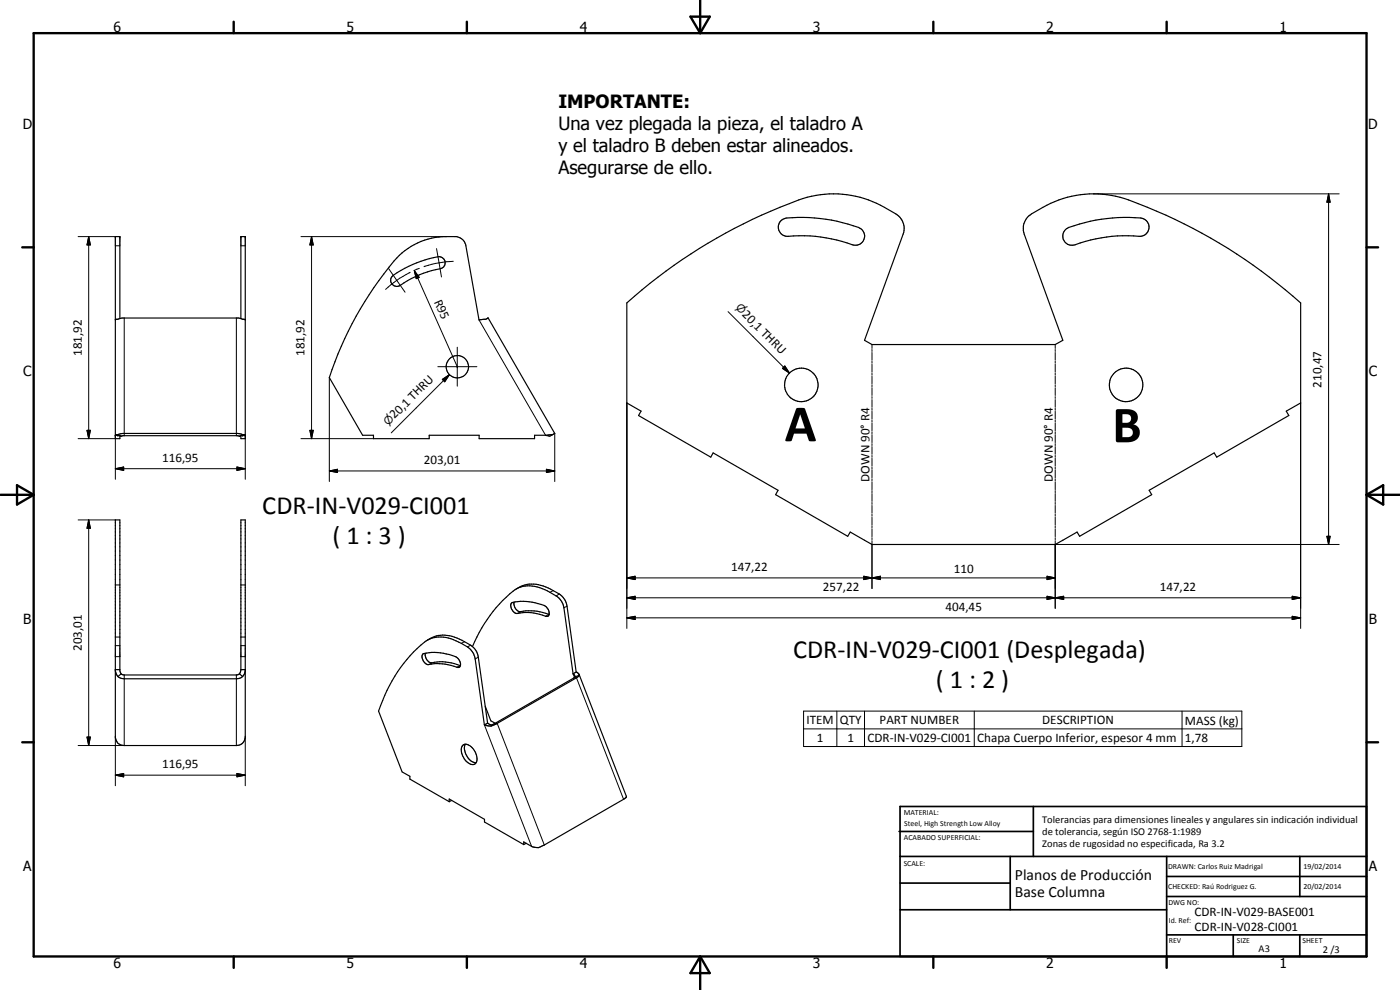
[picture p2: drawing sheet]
<svg xmlns="http://www.w3.org/2000/svg" width="420mm" height="297mm" viewBox="0 0 420 297" stroke-linecap="round" stroke-linejoin="round" font-family="sans-serif">
<g fill="none" stroke="#000" stroke-width=".35">
<path d="M119.8 76.6a20.9 20.9 0 0 1 13-5.6h4.2a3.4 3.4 0 0 1 2.8 2.7l4 22.3 2-.2 .7-.4 20 34.6-.7 .4-1.8 .2h-3.6v1h-16.6v-1h-15v1h-16.7v-1h-3.3l-10-17.3a103.5 103.5 0 0 1 21-36.7zM234.3 66.3l1.1-.7a46.9 46.9 0 0 1 22.9 3 2.76 2.76 0 0 1 .9 3.5 2.76 2.76 0 0 1-3.4 1.3 46.4 46.4 0 0 0-20-2.5 2.75 2.75 0 0 1-1.5-4.6zM319.8 68.9l.3-.3a46.7 46.7 0 0 1 23-3 2.75 2.75 0 0 1 1.6 3.2 2.75 2.75 0 0 1-2.9 2.1 48.3 48.3 0 0 0-19.9 2.7 2.76 2.76 0 0 1-2.7-1.6 2.76 2.76 0 0 1 .6-3.1zM36 95.6v-24.6h-1.4v60.6h1.4v-.9M36 95.6l.6-.2h35l.7 .2M36 95.6l-1.4 .3M72.3 95.6v-24.6h1.3v60.6h-1.3v-.9M72.3 95.6l1.3 .3M117.8 82.8a31.8 31.8 0 0 1 14.3-5.8 1.82 1.82 0 0 1 1.5 1.8 1.82 1.82 0 0 1-1.5 1.8 32.3 32.3 0 0 0-12.5 5.3 1.82 1.82 0 0 1-2.1-.9 1.82 1.82 0 0 1 .3-2.2zM188.1 90.9a157.8 157.8 0 0 1 54.2-31.7 32.1 32.1 0 0 1 27.4 5.6 5 5 0 0 1 1.3 5.4l-11.6 31.9 2.3 1.3h55l2.3-1.3-11.6-31.9a5.2 5.2 0 0 1 2.2-6 32 32 0 0 1 27.8-4.6 159.7 159.7 0 0 1 52.9 31.3v30l-4.3 2.5 .8 1.3-21.6 12.5-.8-1.3-19.5 11.2 .7 1.3-21.6 12.5-.8-1.3-6.5 3.8h-55l-6.5-3.8-.8 1.3-21.6-12.5 .7-1.3-19.5-11.2-.7 1.3-21.7-12.5 .8-1.3-4.3-2.5zM35.4 130.4l-.8 .2h.9M35.4 130.4l1.5-.4h34.4l1.5 .4"/>
<path d="M35.4 130.4l1 .5M35.5 130.6h.1M35.5 130.6l.5 .1M36 130.7l.4 .2M72.8 130.4l.8 .2-1.3 .1M72.8 130.4l-.9 .5-.7-.2h-34.2l-.6 .2M165.8 130.4l-.8 .5-1.3-.3M154.9 176.7a9.7 9.7 0 0 1 10.4 .1l2.5 1.4a5.4 5.4 0 0 1 2.4 3.7l2.7 19.7M126.9 196.3a14.5 14.5 0 0 1 10.5 1.2 2.21 2.21 0 0 1 .5 2.7l-.3 .1a17.3 17.3 0 0 0-9.3-.9 2.4 2.4 0 0 1-1.4-3.1zM127.7 196a2.23 2.23 0 0 0 2.7 2.7 16.5 16.5 0 0 1 7.8 1M128.3 192.1a9.6 9.6 0 0 1 10.3 0l2.7 1.5a5.2 5.2 0 0 1 2.2 3.5l2.8 19.9M141.8 194a40.1 40.1 0 0 1 13.3-17.4 10 10 0 0 1 9.9 1.1l1.9 1.1a4.9 4.9 0 0 1 2.3 3.6l2.8 19.8"/>
<path d="M153.5 180.9a14.8 14.8 0 0 1 10.5 1.2 1.95 1.95 0 0 1 .4 2.8l-.4 .1a15.6 15.6 0 0 0-9.1-.9 2.55 2.55 0 0 1-1.4-3.2zM154.3 180.6a2.23 2.23 0 0 0 2.7 2.8 14.5 14.5 0 0 1 7.8 1M34.6 201.2l.8 1.8M34.6 200.9h1.4M35.4 203l.9 .5 1 .2h33.6l1.1-.2 .8-.5M36.4 202.2l.9 .3h33.6l1-.3M36.4 202.2l-1 .8M71.9 202.2l.9 .8M72.3 200.9v-44.9h1.3v65.2a2.66 2.66 0 0 1-2.7 2.5h-33.6a2.47 2.47 0 0 1-2.7-2.5v-65.2h1.4v45.3l.4 .9M72.3 200.9l-.4 1.3M72.3 200.9h1.3M73.6 201.2l-.3 1.1-.5 .7"/>
<path d="M145.4 217.5l-2.8-19.8a5.3 5.3 0 0 0-2.3-3.6 14.4 14.4 0 0 0-8.7-3 8.8 8.8 0 0 0-6.4 3.5 44.7 44.7 0 0 0-11.6 18.8l7.1 18.2 2.3 1.3v.9l11.8 6.7M145.4 217.5l2 .3M145.6 211.9l1.7 4.4 1.3 .7M146.3 217l-.9 .5M146.3 217l1.2 .6M147.5 217.6l-.1 .2M172 202.2l.6 .9M172.6 203.1l-25.1 14.5M172.9 201.6l.8 .6 .2 .4M172.9 201.6l-.9 .6M173.8 202.4l14.1 36.4a.9 .9 0 0 1-.8 1l-24 13.9a3.6 3.6 0 0 1-3.6 .3l-2.3-1.4v.8M173.9 202.6l-.9 .8-24 13.8-1.6 .6"/>
<path d="M173.9 202.6l-1.3 .5M138.8 223.8a2.07 2.07 0 0 1 3 .7 3.6 3.6 0 0 1 .7 4.7 3.1 3.1 0 0 1-3.6-2.3l-.5-1.9zM139.6 223.3a4.4 4.4 0 0 0 3.3 5.6M134.8 240.5v-.8l10.6 6.1v.8l11.8 6.8M135.5 240.2l-.7 .3M157.9 253l-.7 .4"/>
<circle cx="137.3" cy="110" r="3.4"/>
<circle cx="240.5" cy="115.5" r="5"/>
<circle cx="338" cy="115.5" r="5"/>
</g>
<g fill="none" stroke="#000" stroke-width=".3">
<path d="M328.2 58.2h73.7M398.7 58.2l.5 2.5h-1zM398.7 58.2v105.2M23.4 71h11.2M26.6 71l.5 2.5h-1zM26.6 71v60.6M34.6 73.7h1.4M72.3 73.7h1.3M90.3 71h43.6M93.5 71l.5 2.5h-1zM93.5 71v60.6M131 74.6l1.5 8.5"/>
<path d="M136 78.4l-5.3 .6-3.5 1M37.3 95.4v35.3M70.9 95.4v35.3M116.6 80.6l2.5 3.5M119.1 84.1l2.5 3.6M119.1 84.1l-3.4 2.7M123.1 81.7l-4 2.4M124.3 81.2l1.5 2-.9 .4zM124.3 81.2l12.9 28.8M125.8 80.5l-1.4 .6M143.8 96l19.9 34.6M218.5 93.5l18.4 18.4"/>
<path d="M98.8 113.3v31.2M131.4 110h11.7M132.7 113.8l2.2-1.4-1.4 2.2zM134.9 112.4l-17.5 17.5M137.2 110h.1M137.2 104.2v11.7M234.8 110.5l.7-.7 1.4 2.1zM235.5 109.8l1.4 2.1-2.1-1.4zM261.7 103.4v1.2M261.7 104.9v.6M261.7 105.7v2.4M261.7 108.4v.6"/>
<path d="M261.7 109.3v2.3M261.7 111.9v.6M261.7 112.8v2.3M261.7 115.4v.6M261.7 116.3v2.4M261.7 119v.5M261.7 119.9v2.3M316.7 103.4v1.2M316.7 104.9v.6M316.7 105.7v2.4M316.7 108.4v.6M316.7 109.3v2.3"/>
<path d="M316.7 111.9v.6M316.7 112.8v2.3M316.7 115.4v.6M316.7 116.3v2.4M316.7 119v.5M316.7 119.9v2.3M23.4 131.6h11.2M26.1 129.1h1l-.5 2.5zM34.6 130.6v13.2M73.6 130.6v13.2M90.3 131.6h21.8M93 129.1h1l-.5 2.5z"/>
<path d="M166.5 130v14.5M188.1 120.9v67.7M261.7 122.5v.6M261.7 123.4v2.3M261.7 126v.6M261.7 126.9v2.4M261.7 129.6v.6M261.7 130.4v2.4M261.7 133.1v.6M261.7 134v2.3M261.7 136.7v.5M261.7 137.5v2.4"/>
<path d="M316.7 122.5v.6M316.7 123.4v2.3M316.7 126v.6M316.7 126.9v2.4M316.7 129.6v.6M316.7 130.4v2.4M316.7 133.1v.6M316.7 134v2.3M316.7 136.7v.5M316.7 137.5v2.4M390.3 120.9v67.7M23.4 156h11.2"/>
<path d="M26.6 156l.5 2.5h-1zM26.6 156v67.7M34.6 140.6l2.5-.5v1zM34.6 140.6h39M71.1 140.1l2.5 .5-2.5 .5zM98.8 141.3l2.5-.5v1zM98.8 141.3h67.7M164 140.8l2.5 .5-2.5 .5zM261.7 140.2v.6M261.7 141v2.4M261.7 143.7v.6M261.7 144.6v2.3"/>
<path d="M261.7 147.2v.6M261.7 148.1v2.4M261.7 150.7v.6M261.7 151.6v2.4M261.7 154.3v.6M261.7 155.2v2.3M261.7 157.8v.6M261.7 158.7v2.3M316.7 140.2v.6M316.7 141v2.4M316.7 143.7v.6M316.7 144.6v2.3"/>
<path d="M316.7 147.2v.6M316.7 148.1v2.4M316.7 150.7v.6M316.7 151.6v2.4M316.7 154.3v.6M316.7 155.2v2.3M316.7 157.8v.6M316.7 158.7v2.3M34.6 175.5h1.4M72.3 175.5h1.3M166 177.2l-1 .5M167.8 178.2l-.9 .6"/>
<path d="M188.1 173.4l2.5-.5v1zM188.1 179.4l2.5-.5v1zM188.1 173.4h128.6M188.1 179.4h202.2M259.2 172.9l2.5 .5-2.5 .5zM261.7 173.4l2.5-.5v1zM261.7 161.3v.6M261.7 162.2v14.4M314.2 178.9l2.5 .5-2.5 .5zM314.2 172.9l2.5 .5-2.5 .5zM316.7 179.4l2.5-.5v1zM316.7 161.3v.6"/>
<path d="M316.7 162.2v20.3M316.7 163.4h85.2M387.8 178.9l2.5 .5-2.5 .5zM398.2 160.9h1l-.5 2.5zM34.6 191.1h1.4M34.6 193.7h1.4M34.6 197h1.4M72.3 191.1h1.3M72.3 193.7h1.3M72.3 197h1.3M129.6 198.9l-.9 .5M138.1 199.7l-1 .5"/>
<path d="M139.4 192.5l-.9 .5M141.3 193.6l-1 .5M143.5 197.1l-.9 .6M156.2 183.5l-.9 .6M164.7 184.3l-1 .6M170.2 181.9l-1 .5M188.1 185.4l2.5-.5v1zM188.1 185.4h202.2M387.8 184.9l2.5 .5-2.5 .5zM37.3 202.5v21.2h-13.9M70.9 202.5v21.2M145.4 217.5l14.1 36.5"/>
<path d="M148.4 217.1l.8-.1 14.2 36.5M172 202.2l.4 1M172.2 203.5l.8-.1 14.1 36.4M241.2 213.4h131.5v10.6h-131.5zM241.2 218.7h131.5M251.2 213.4v10.6M259.4 213.4v10.6M292.4 213.4v10.6M354.7 213.4v10.6M26.1 221.1h1l-.5 2.6zM34.6 232.6l2.5-.5v1zM34.6 220.9v14.9"/>
<path d="M34.6 232.6h39M71.1 232.1l2.5 .5-2.5 .5zM73.6 220.9v14.9"/>
</g>
<g fill="#000">
<circle cx="34.6" cy="71" r=".18"/>
<circle cx="36" cy="71" r=".18"/>
<circle cx="72.3" cy="71" r=".18"/>
<circle cx="73.6" cy="71" r=".18"/>
<circle cx="34.6" cy="130.6" r=".18"/>
<circle cx="35.4" cy="130.6" r=".18"/>
<circle cx="72.8" cy="130.6" r=".18"/>
<circle cx="73.6" cy="130.6" r=".18"/>
</g>
<g fill="none" stroke="#000" stroke-width=".71">
<path d="M10.1 9.9h400v277.1h-400zM70.1 6.5v3.4M140.1 6.5v3.4M207.2 5h5.8l-2.9 4.9zM210.1 0v9.9M280.1 6.5v3.4M350.1 6.5v3.4M6.7 74.2h3.4M410.1 74.2h3.5M.1 148.5h10M5.1 145.6l5 2.9-5 2.9zM410.1 148.5h10"/>
<path d="M410.1 148.5l5-2.9v5.8zM6.7 222.7h3.4M410.1 222.7h3.5M70.1 287v3.4M140.1 287v3.4M210.1 287v10M210.1 287l2.9 5h-5.8zM280.1 287v3.4M350.1 287v3.4"/>
</g>
<g fill="none" stroke="#000" stroke-width=".51">
<path d="M269.8 249.5h40.3M270.1 242h140v45h-140zM270.1 257h140M303.2 257v16M310.1 242v15M350.1 257v30M390.1 257v12M270.1 265h33.1M270.1 273h80M350.1 269h60M350.1 263h60M350.1 280.5h60"/>
<path d="M370.1 280.5v6.5M390.1 280.5v6.5"/>
</g>
<g fill="#000">
<path d="M26.6 71l.5 2.5h-1zM93.5 71l.5 2.5h-1zM398.7 58.2l.5 2.5h-1zM124.3 81.2l1.5 2-.9 .4zM132.7 113.8l2.2-1.4-1.4 2.2zM235.5 109.8l1.4 2.1-2.1-1.4zM26.1 129.1h1l-.5 2.5zM93 129.1h1l-.5 2.5zM26.6 156l.5 2.5h-1zM34.6 140.6l2.5-.5v1zM71.1 140.1l2.5 .5-2.5 .5zM98.8 141.3l2.5-.5v1z"/>
<path d="M164 140.8l2.5 .5-2.5 .5zM188.1 173.4l2.5-.5v1zM188.1 179.4l2.5-.5v1zM259.2 172.9l2.5 .5-2.5 .5zM261.7 173.4l2.5-.5v1zM314.2 178.9l2.5 .5-2.5 .5zM314.2 172.9l2.5 .5-2.5 .5zM316.7 179.4l2.5-.5v1zM387.8 178.9l2.5 .5-2.5 .5zM398.2 160.9h1l-.5 2.5zM188.1 185.4l2.5-.5v1zM387.8 184.9l2.5 .5-2.5 .5z"/>
<path d="M26.1 221.1h1l-.5 2.6zM34.6 232.6l2.5-.5v1zM71.1 232.1l2.5 .5-2.5 .5z"/>
</g>
<g font-size="15.8">
<text x="235.5" y="132.4">A</text>
<text x="333.8" y="132.7">B</text>
</g>
<g font-size="7.9">
<text x="78.7" y="154.1">CDR-IN-V029-CI001</text>
<text x="99.8" y="163.1">( 1 : 3 )</text>
<text x="238" y="197.5">CDR-IN-V029-CI001 (Desplegada)</text>
<text x="280.9" y="206.5">( 1 : 2 )</text>
</g>
<g font-size="5.5">
<text x="167.6" y="32.4">IMPORTANTE:</text>
<text x="167.6" y="38.9">Una vez plegada la pieza, el taladro A</text>
<text x="167.6" y="45.6">y el taladro B deben estar alineados.</text>
<text x="167.6" y="52.1">Asegurarse de ello.</text>
</g>
<g font-size="4.7">
<text x="304.6" y="263.9">Planos de Producción</text>
<text x="304.6" y="269.3">Base Columna</text>
</g>
<g font-size="4.2">
<text x="34" y="9.6">6</text>
<text x="104" y="9.6">5</text>
<text x="174" y="9.6">4</text>
<text x="244" y="9.6">3</text>
<text x="314" y="9.6">2</text>
<text x="384" y="9.6">1</text>
<text x="6.8" y="38.7">D</text>
<text x="410.6" y="38.7">D</text>
<text x="7" y="112.9">C</text>
<text x="410.8" y="112.9">C</text>
<text x="7" y="187.1">B</text>
<text x="410.8" y="187.1">B</text>
<text x="7" y="261.4">A</text>
<text x="410.8" y="261.4">A</text>
<text x="34" y="290.4">6</text>
<text x="104" y="290.4">5</text>
<text x="174" y="290.4">4</text>
<text x="244" y="290.4">3</text>
<text x="314" y="290.4">2</text>
<text x="384" y="290.4">1</text>
</g>
<g font-size="3.9">
<text x="130.2" y="90.5" transform="rotate(66 130.2 90.5)">R95</text>
<text x="222.6" y="94.5" transform="rotate(45 222.6 94.5)">20,1 THRU</text>
<text x="24.6" y="106.8" transform="rotate(-90 24.6 106.8)">181,92</text>
<text x="91.4" y="106.8" transform="rotate(-90 91.4 106.8)">181,92</text>
<text x="396.6" y="116.3" transform="rotate(-90 396.6 116.3)">210,47</text>
<text x="118.4" y="125.9" transform="rotate(-45 118.4 125.9)">20,1 THRU</text>
<text x="48.6" y="138.6">116,95</text>
<text x="127.2" y="139.2">203,01</text>
<text x="260.9" y="144.6" transform="rotate(-90 260.9 144.6)">DOWN 90° R4</text>
<text x="315.9" y="144.6" transform="rotate(-90 315.9 144.6)">DOWN 90° R4</text>
<text x="219.4" y="171.3">147,22</text>
<text x="286.2" y="171.8">110</text>
<text x="247" y="177.3">257,22</text>
<text x="348.1" y="177.3">147,22</text>
<text x="283.7" y="183.3">404,45</text>
<text x="24.6" y="195.3" transform="rotate(-90 24.6 195.3)">203,01</text>
<text x="242.1" y="217.3">ITEM</text>
<text x="252" y="217.3">QTY</text>
<text x="264" y="217.3">PART NUMBER</text>
<text x="312.8" y="217.3">DESCRIPTION</text>
<text x="355.6" y="217.4">MASS (kg)</text>
<text x="245.2" y="222.6">1</text>
<text x="254.3" y="222.6">1</text>
<text x="260.3" y="222.6">CDR-IN-V029-CI001</text>
<text x="293.3" y="222.7">Chapa Cuerpo Inferior, espesor 4 mm</text>
<text x="355.6" y="222.6">1,78</text>
<text x="48.6" y="230.5">116,95</text>
<text x="358.5" y="275">CDR-IN-V029-BASE001</text>
<text x="358.5" y="279.4">CDR-IN-V028-CI001</text>
</g>
<g font-size="3.3">
<text x="220.6" y="92.5" transform="rotate(45 220.6 92.5)">n</text>
<text x="116.4" y="127.8" transform="rotate(-45 116.4 127.8)">n</text>
</g>
<g font-size="3.1">
<text x="312.7" y="246.8">Tolerancias para dimensiones lineales y angulares sin indicación individual</text>
<text x="312.7" y="250.4">de tolerancia, según ISO 2768-1:1989</text>
<text x="312.7" y="254">Zonas de rugosidad no especificada, Ra 3.2</text>
<text x="377.7" y="285.6">A3</text>
<text x="397" y="285.9">2 /3</text>
</g>
<g font-size="2.4">
<text x="271.2" y="244.4">MATERIAL:</text>
<text x="271.3" y="252">ACABADO SUPERFICIAL:</text>
<text x="271.4" y="247.9">Steel, High Strength Low Alloy</text>
<text x="271.2" y="259.7">SCALE:</text>
<text x="350.6" y="260.8">DRAWN: Carlos Ruiz Madrigal</text>
<text x="391.2" y="260.6">19/02/2014</text>
<text x="350.6" y="266.9">CHECKED: Raú Rodriguez G.</text>
<text x="391.2" y="266.7">20/02/2014</text>
<text x="350.6" y="271.4">DWG NO:</text>
<text x="350.8" y="276.9">Id. Ref:</text>
<text x="350.8" y="282.8">REV</text>
<text x="371.2" y="282.9">SIZE</text>
<text x="390.9" y="282.9">SHEET</text>
</g>
</svg>
